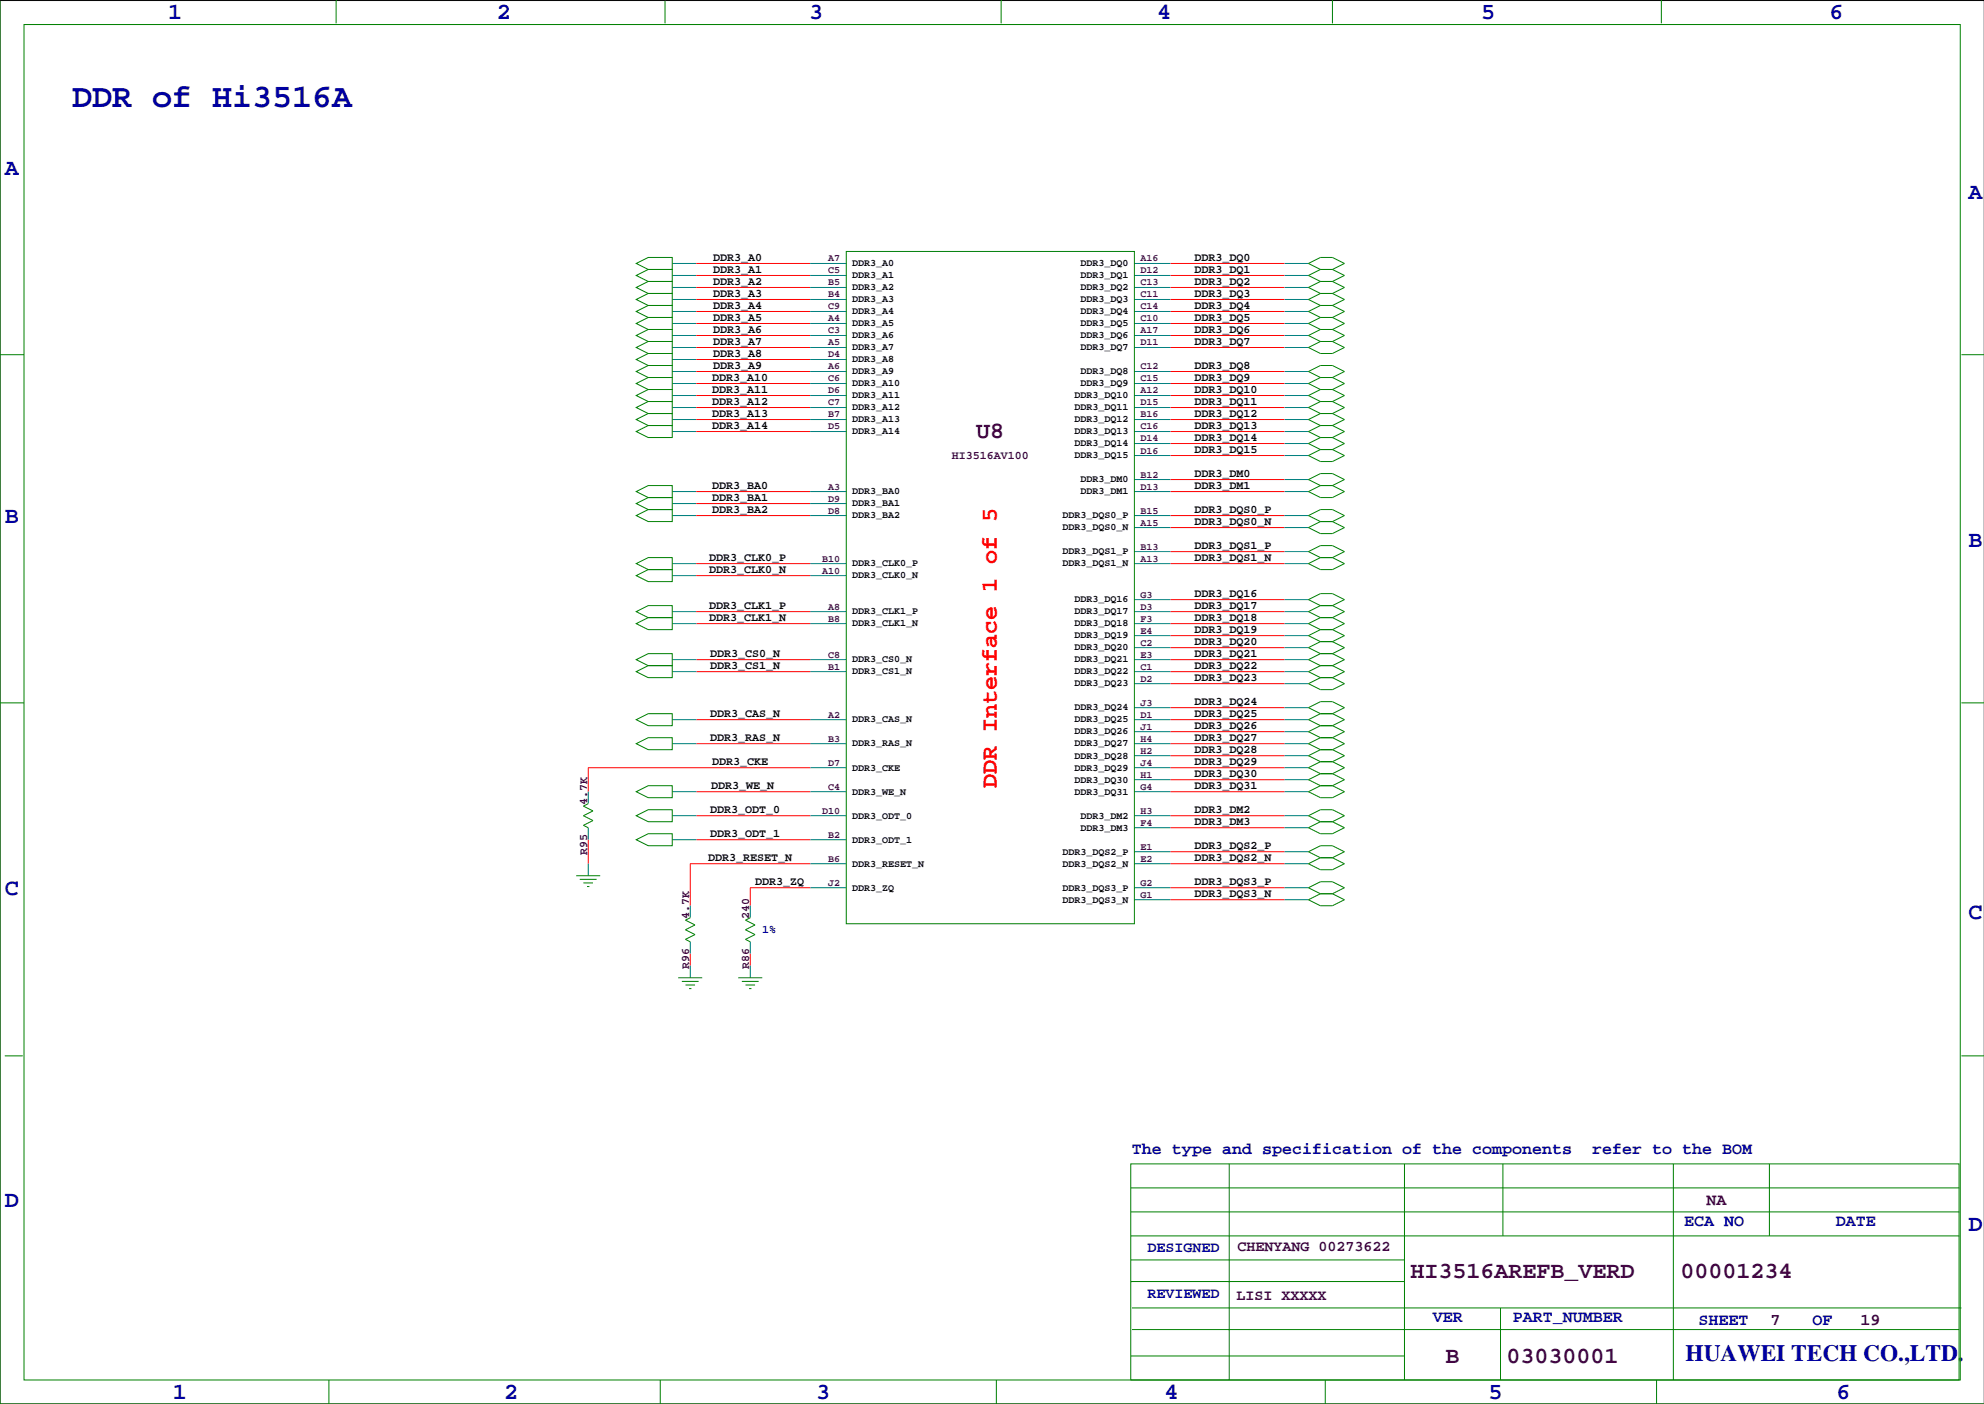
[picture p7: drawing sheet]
<svg xmlns="http://www.w3.org/2000/svg" width="420mm" height="297mm" viewBox="0 0 420 297" stroke-linecap="round" stroke-linejoin="round" font-family="sans-serif">
<path d="M419.9 .1h-419.9v296.9h419.9" fill="none" stroke="#000" stroke-width=".21"/>
<g fill="none" stroke="#f00" stroke-width=".21">
<path d="M147.3 58.3h24.1M147.3 55.7h24.1M247.6 58.3h24.2M247.6 55.7h24.2M147.3 78.6h24.1M147.3 76.1h24.1M147.3 73.5h24.1M147.3 71h24.1M147.3 68.4h24.1M147.3 65.9h24.1M147.3 63.4h24.1M147.3 60.8h24.1"/>
<path d="M247.6 78.6h24.2M247.6 73.5h24.2M247.6 71h24.2M247.6 68.4h24.2M247.6 65.9h24.2M247.6 63.4h24.2M247.6 60.8h24.2M147.3 91.3h24.1M147.3 88.8h24.1M147.3 86.2h24.1M147.3 83.7h24.1M147.3 81.1h24.1"/>
<path d="M247.6 91.3h24.2M247.6 88.8h24.2M247.6 86.2h24.2M247.6 83.7h24.2M247.6 81.1h24.2M247.6 96.4h24.2M247.6 93.8h24.2M147.3 109.1h24.1M147.3 106.5h24.1M147.3 104h24.1M147.3 119.2h24.1M247.6 109.1h24.2"/>
<path d="M247.6 104h24.2M247.6 111.6h24.2M247.6 116.7h24.2M247.6 119.2h24.2M247.6 101.5h24.2M147.3 139.6h24.1M147.3 131.9h24.1M147.3 129.4h24.1M147.3 121.8h24.1M247.6 139.6h24.2M247.6 137h24.2M247.6 134.5h24.2"/>
<path d="M247.6 131.9h24.2M247.6 129.4h24.2M247.6 126.9h24.2M147.3 157.3h24.1M147.3 142.1h24.1M147.3 152.3h24.1M247.6 157.3h24.2M247.6 142.1h24.2M247.6 152.3h24.2M247.6 159.9h24.2M247.6 154.8h24.2M247.6 149.7h24.2"/>
<path d="M247.6 144.6h24.2M124.5 177.7v5M147.3 167.5h24.1M147.3 177.7h24.1M147.3 172.6h24.1M171.4 162.4h-46.9v5.1M247.6 162.4h24.2M247.6 167.5h24.2M247.6 172.6h24.2M247.6 165h24.2M247.6 175.1h24.2M171.4 182.7h-25.4v8.9"/>
<path d="M171.4 187.8h-12.7v3.8M247.6 182.7h24.2M247.6 187.8h24.2M247.6 190.4h24.2M247.6 180.2h24.2M146 201.8v2.5M158.7 201.8v2.5"/>
</g>
<g fill="none" stroke="#008080" stroke-width=".21">
<path d="M142.2 58.3h5.1M142.2 55.7h5.1M171.4 58.3h7.7M171.4 55.7h7.7M240 58.3h7.6M240 55.7h7.6M271.8 58.3h5.1M271.8 55.7h5.1M142.2 78.6h5.1M142.2 73.5h5.1M142.2 71h5.1M142.2 68.4h5.1"/>
<path d="M142.2 65.9h5.1M142.2 63.4h5.1M142.2 60.8h5.1M142.2 76.1h5.1M171.4 78.6h7.7M171.4 73.5h7.7M171.4 71h7.7M171.4 68.4h7.7M171.4 65.9h7.7M171.4 63.4h7.7M171.4 60.8h7.7M171.4 76.1h7.7"/>
<path d="M240 78.6h7.6M240 73.5h7.6M240 71h7.6M240 68.4h7.6M240 65.9h7.6M240 63.4h7.6M240 60.8h7.6M271.8 78.6h5.1M271.8 73.5h5.1M271.8 71h5.1M271.8 68.4h5.1M271.8 65.9h5.1"/>
<path d="M271.8 63.4h5.1M271.8 60.8h5.1M142.2 91.3h5.1M142.2 88.8h5.1M142.2 86.2h5.1M142.2 83.7h5.1M142.2 81.1h5.1M171.4 91.3h7.7M171.4 88.8h7.7M171.4 86.2h7.7M171.4 83.7h7.7M171.4 81.1h7.7"/>
<path d="M240 96.4h7.6M240 93.8h7.6M240 91.3h7.6M240 88.8h7.6M240 86.2h7.6M240 83.7h7.6M240 81.1h7.6M271.8 96.4h5.1M271.8 93.8h5.1M271.8 91.3h5.1M271.8 88.8h5.1M271.8 86.2h5.1"/>
<path d="M271.8 83.7h5.1M271.8 81.1h5.1M142.2 119.2h5.1M142.2 109.1h5.1M142.2 104h5.1M142.2 106.5h5.1M171.4 119.2h7.7M171.4 109.1h7.7M171.4 104h7.7M171.4 106.5h7.7M240 116.7h7.6M240 119.2h7.6"/>
<path d="M240 109.1h7.6M240 111.6h7.6M240 101.5h7.6M240 104h7.6M271.8 116.7h5.1M271.8 119.2h5.1M271.8 109.1h5.1M271.8 111.6h5.1M271.8 101.5h5.1M271.8 104h5.1M142.2 139.6h5.1M142.2 131.9h5.1"/>
<path d="M142.2 129.4h5.1M142.2 121.8h5.1M171.4 139.6h7.7M171.4 131.9h7.7M171.4 129.4h7.7M171.4 121.8h7.7M240 139.6h7.6M240 137h7.6M240 134.5h7.6M240 131.9h7.6M240 129.4h7.6M240 126.9h7.6"/>
<path d="M271.8 139.6h5.1M271.8 137h5.1M271.8 134.5h5.1M271.8 131.9h5.1M271.8 129.4h5.1M271.8 126.9h5.1M142.2 142.1h5.1M142.2 157.3h5.1M142.2 152.3h5.1M171.4 142.1h7.7M171.4 157.3h7.7M171.4 152.3h7.7"/>
<path d="M240 142.1h7.6M240 159.9h7.6M240 157.3h7.6M240 154.8h7.6M240 152.3h7.6M240 149.7h7.6M240 144.6h7.6M271.8 142.1h5.1M271.8 159.9h5.1M271.8 157.3h5.1M271.8 154.8h5.1M271.8 152.3h5.1"/>
<path d="M271.8 149.7h5.1M271.8 144.6h5.1M124.5 167.5v2.5M124.5 175.1v2.6M142.2 172.6h5.1M142.2 167.5h5.1M142.2 177.7h5.1M171.4 172.6h7.7M171.4 162.4h7.7M171.4 167.5h7.7M171.4 177.7h7.7M240 175.1h7.6"/>
<path d="M240 172.6h7.6M240 162.4h7.6M240 165h7.6M240 167.5h7.6M271.8 175.1h5.1M271.8 172.6h5.1M271.8 162.4h5.1M271.8 165h5.1M271.8 167.5h5.1M124.5 182.7v2.6M146 191.6v2.6M146 199.2v2.6"/>
<path d="M158.7 191.6v2.6M158.7 199.2v2.6M171.4 187.8h7.7M171.4 182.7h7.7M240 190.4h7.6M240 187.8h7.6M240 182.7h7.6M240 180.2h7.6M271.8 190.4h5.1M271.8 187.8h5.1M271.8 182.7h5.1M271.8 180.2h5.1"/>
<path d="M146 204.3v2.6M158.7 204.3v2.6"/>
</g>
<g fill="none" stroke="#008000" stroke-width=".21">
<path d="M0 -.1v297.1h419.9M71.1 0v4.9M140.7 0v4.9M211.8 0v4.9M281.9 0v4.9M351.5 0v4.9M5.1 5.2h409.7v286.8h-409.7zM134.6 58.3l2.6-1.3h5v2.5h-5zM134.6 55.7l2.6-1.2h5v2.5h-5zM179.1 53.2h60.9v142.2h-60.9zM279.4 59.5l-2.5 1.3 2.5 1.3M279.4 59.5h2.5"/>
<path d="M279.4 57l-2.5 1.3 2.5 1.2M279.4 57h2.5M279.4 57l-2.5-1.3 2.5-1.2h2.5l2.6 1.2-2.6 1.3M281.9 59.5l2.6 1.3-2.6 1.3M281.9 57l2.6 1.3-2.6 1.2M0 75h5.1M134.6 60.8l2.6-1.3h5v2.6h-5zM134.6 63.4l2.6-1.3h5v2.5h-5zM134.6 65.9l2.6-1.3h5v2.6h-5zM134.6 68.4l2.6-1.2h5v2.5h-5zM134.6 71l2.6-1.3h5v2.5h-5zM134.6 78.6l2.6-1.3h5v2.6h-5z"/>
<path d="M134.6 76.1l2.6-1.3h5v2.5h-5zM134.6 73.5l2.6-1.3h5v2.6h-5zM279.4 79.9l-2.5 1.2 2.5 1.3M279.4 79.9h2.5M279.4 79.9l-2.5-1.3 2.5-1.3h2.5l2.6 1.3-2.6 1.3M279.4 72.2l-2.5 1.3 2.5 1.3h2.5l2.6-1.3-2.6-1.3M279.4 72.2h2.5M279.4 69.7l-2.5 1.3 2.5 1.2M279.4 69.7h2.5M279.4 67.2l-2.5 1.2 2.5 1.3M279.4 67.2h2.5M279.4 64.6l-2.5 1.3 2.5 1.3"/>
<path d="M279.4 64.6h2.5M279.4 62.1l-2.5 1.3 2.5 1.2M279.4 62.1h2.5M281.9 79.9l2.6 1.2-2.6 1.3M281.9 69.7l2.6 1.3-2.6 1.2M281.9 67.2l2.6 1.2-2.6 1.3M281.9 64.6l2.6 1.3-2.6 1.3M281.9 62.1l2.6 1.3-2.6 1.2M415 75h4.9M134.6 88.8l2.6-1.3h5v2.5h-5zM134.6 86.2l2.6-1.3h5v2.6h-5zM134.6 83.7l2.6-1.3h5v2.5h-5z"/>
<path d="M134.6 81.1l2.6-1.2h5v2.5h-5zM134.6 91.3l2.6-1.3h5v2.6h-5zM279.4 95.1l-2.5 1.3 2.5 1.2h2.5l2.6-1.2-2.6-1.3M279.4 95.1h2.5M279.4 92.6l-2.5 1.2 2.5 1.3M279.4 92.6h2.5M279.4 90l-2.5 1.3 2.5 1.3M279.4 90h2.5M279.4 87.5l-2.5 1.3 2.5 1.2M279.4 87.5h2.5M279.4 84.9l-2.5 1.3 2.5 1.3M279.4 84.9h2.5"/>
<path d="M279.4 82.4l-2.5 1.3 2.5 1.2M279.4 82.4h2.5M281.9 92.6l2.6 1.2-2.6 1.3M281.9 90l2.6 1.3-2.6 1.3M281.9 87.5l2.6 1.3-2.6 1.2M281.9 84.9l2.6 1.3-2.6 1.3M281.9 82.4l2.6 1.3-2.6 1.2M134.6 109.1l2.6-1.3h5v2.5h-5zM134.6 106.5l2.6-1.2h5v2.5h-5zM134.6 104l2.6-1.3h5v2.6h-5zM134.6 119.2l2.6-1.2h5v2.5h-5zM279.4 118l-2.5-1.3 2.5-1.3h2.5l2.6 1.3-2.6 1.3"/>
<path d="M279.4 118h2.5M279.4 118l-2.5 1.2 2.5 1.3h2.5l2.6-1.3-2.6-1.2M279.4 110.3l-2.5-1.2 2.5-1.3h2.5l2.6 1.3-2.6 1.2M279.4 110.3h2.5M279.4 110.3l-2.5 1.3 2.5 1.3h2.5l2.6-1.3-2.6-1.3M279.4 102.7l-2.5-1.2 2.5-1.3h2.5l2.6 1.3-2.6 1.2M279.4 102.7h2.5M279.4 102.7l-2.5 1.3 2.5 1.3h2.5l2.6-1.3-2.6-1.3M134.6 139.6l2.6-1.3h5v2.5h-5zM134.6 129.4l2.6-1.3h5v2.6h-5zM134.6 121.8l2.6-1.3h5v2.5h-5zM134.6 131.9l2.6-1.2h5v2.5h-5z"/>
<path d="M279.4 138.3l-2.5 1.3 2.5 1.2M279.4 138.3h2.5M279.4 135.7l-2.5 1.3 2.5 1.3M279.4 135.7h2.5M279.4 133.2l-2.5 1.3 2.5 1.2M279.4 133.2h2.5M279.4 130.7l-2.5 1.2 2.5 1.3M279.4 130.7h2.5M279.4 128.1l-2.5 1.3 2.5 1.3M279.4 128.1h2.5M279.4 128.1l-2.5-1.2 2.5-1.3h2.5l2.6 1.3-2.6 1.2M281.9 138.3l2.6 1.3-2.6 1.2"/>
<path d="M281.9 135.7l2.6 1.3-2.6 1.3M281.9 133.2l2.6 1.3-2.6 1.2M281.9 130.7l2.6 1.2-2.6 1.3M281.9 128.1l2.6 1.3-2.6 1.3M0 148.7h5.1M134.6 142.1l2.6-1.3h5v2.6h-5zM134.6 152.3l2.6-1.3h5v2.5h-5zM134.6 157.3l2.6-1.2h5v2.5h-5zM279.4 158.6l-2.5 1.3 2.5 1.2M279.4 158.6h2.5M279.4 156.1l-2.5 1.2 2.5 1.3M279.4 156.1h2.5"/>
<path d="M279.4 153.5l-2.5 1.3 2.5 1.3M279.4 153.5h2.5M279.4 151l-2.5 1.3 2.5 1.2M279.4 151h2.5M279.4 151l-2.5-1.3 2.5-1.3h2.5l2.6 1.3-2.6 1.3M279.4 140.8h2.5M279.4 140.8l-2.5 1.3 2.5 1.3M279.4 143.4h2.5M279.4 143.4l-2.5 1.2 2.5 1.3h2.5l2.6-1.3-2.6-1.2M281.9 158.6l2.6 1.3-2.6 1.2M281.9 156.1l2.6 1.2-2.6 1.3M281.9 153.5l2.6 1.3-2.6 1.3"/>
<path d="M281.9 151l2.6 1.3-2.6 1.2M281.9 140.8l2.6 1.3-2.6 1.3M415 148.7h4.9M124.5 170l-1.1 .5 2.1 1.1-2.1 1 2.1 1-2.1 1 1.1 .5M134.6 167.5l2.6-1.3h5v2.6h-5zM134.6 172.6l2.6-1.3h5v2.5h-5zM134.6 177.7l2.6-1.3h5v2.5h-5zM279.4 173.8l-2.5 1.3 2.5 1.3h2.5l2.6-1.3-2.6-1.3M279.4 173.8h2.5M279.4 173.8l-2.5-1.2 2.5-1.3h2.5l2.6 1.3-2.6 1.2M279.4 161.1l-2.5 1.3 2.5 1.3M279.4 163.7h2.5"/>
<path d="M279.4 161.1h2.5M279.4 163.7l-2.5 1.3 2.5 1.2M279.4 166.2h2.5M279.4 166.2l-2.5 1.3 2.5 1.3h2.5l2.6-1.3-2.6-1.3M281.9 161.1l2.6 1.3-2.6 1.3M281.9 163.7l2.6 1.3-2.6 1.2M121.9 185.3h5.1M122.7 186h3.5M123.4 186.8h2.1M124.2 187.6h.5M146 194.2l-1 .5 2.1 1-2.1 1 2.1 1-2.1 1 1 .5M158.7 194.2l-1 .5 2.1 1-2.1 1 2.1 1-2.1 1 1 .5"/>
<path d="M279.4 189.1l-2.5 1.3 2.5 1.2h2.5l2.6-1.2-2.6-1.3M279.4 189.1h2.5M279.4 189.1l-2.5-1.3 2.5-1.3h2.5l2.6 1.3-2.6 1.3M279.4 181.5l-2.5 1.2 2.5 1.3h2.5l2.6-1.3-2.6-1.2M279.4 181.5h2.5M279.4 181.5l-2.5-1.3 2.5-1.3h2.5l2.6 1.3-2.6 1.3M143.5 206.9h5.1M144.3 207.6h3.5M145 208.4h2.1M145.8 209.2h.5M156.2 206.9h5.1M157 207.6h3.5"/>
<path d="M157.7 208.4h2.1M158.5 209.2h.5M1 223.4h3.8M415 223.4h4.9M239.3 246.2h175.2v45.8h-175.2zM239.3 251.3h175.2M239.3 256.4h175.2M260.1 246.2v45.8M297.2 246.2v45.8M318 246.2v15.3M354.1 246.2v45.8M374.4 246.2v15.3"/>
<path d="M239.3 266.6h57.9M239.3 261.5h175.2M239.3 271.1h57.9M239.5 276.7h175.5M317.5 276.7v15.3M69.6 292v5M139.7 292v5M210.8 292v5M239.3 286.9h57.9M239.5 281.3h175M280.4 292v5M350.5 292v5"/>
<path d="M383.5 287.4h.1"/>
</g>
<text font-size="7.1" fill="#0000a0" x="15.2" y="22.5">DDR of Hi3516A</text>
<g font-size="4.9" fill="#0000a0">
<text x="35.6" y="3.9">1</text>
<text x="105.2" y="3.9">2</text>
<text x="171.2" y="3.9">3</text>
<text x="244.9" y="3.9">4</text>
<text x="313.4" y="3.9">5</text>
<text x="387.1" y="3.9">6</text>
<text x="1" y="36.9">A</text>
<text x="416.6" y="42">A</text>
<text x="1" y="110.6">B</text>
<text x="416.6" y="115.7">B</text>
<text x="1" y="189.3">C</text>
<text x="416.6" y="194.4">C</text>
<text x="1" y="255.4">D</text>
<text x="416.6" y="260.5">D</text>
<text x="356.6" y="288">HUAWEI TECH CO.,LTD.</text>
<text x="36.6" y="296">1</text>
<text x="106.7" y="296">2</text>
<text x="172.7" y="296">3</text>
<text x="246.4" y="296">4</text>
<text x="315" y="296">5</text>
<text x="388.6" y="296">6</text>
</g>
<g font-size="4.9" fill="#400040">
<text x="206.6" y="92.7">U8</text>
<text x="298.5" y="270.5">HI3516AREFB_VERD</text>
<text x="355.6" y="270.5">00001234</text>
<text x="305.9" y="288.3">B</text>
<text x="318.8" y="288.3">03030001</text>
</g>
<text font-size="4.9" fill="#f00" x="210.9" y="166.7" transform="rotate(-90 210.9 166.7)">DDR Interface 1 of 5</text>
<g font-size="3.5" fill="#0000a0">
<text x="239.5" y="244.2">The type and specification of the components</text>
<text x="336.9" y="244.2">refer to the BOM</text>
<text x="356.4" y="259.4">ECA NO</text>
<text x="388.5" y="259.4">DATE</text>
<text x="303.1" y="279.7">VER</text>
<text x="320.1" y="279.7">PART_NUMBER</text>
<text x="359.4" y="280.3">SHEET</text>
<text x="383.5" y="280.3">OF</text>
</g>
<g font-size="3.5" fill="#400040">
<text x="361.1" y="254.9">NA</text>
<text x="374.6" y="280.3">7</text>
<text x="393.7" y="280.3">19</text>
</g>
<g font-size="3.2" fill="#0000a0">
<text x="242.8" y="264.9">DESIGNED</text>
<text x="242.8" y="274.5">REVIEWED</text>
</g>
<g font-size="3.2" fill="#400040">
<text x="261.9" y="264.7">CHENYANG 00273622</text>
<text x="261.6" y="275.1">LISI XXXXX</text>
</g>
<g font-size="2.5">
<text x="150.9" y="55.2">DDR3_A0</text>
<text x="150.9" y="57.8">DDR3_A1</text>
<text x="252.7" y="55.2">DDR3_DQ0</text>
<text x="252.7" y="57.8">DDR3_DQ1</text>
<text x="150.9" y="60.3">DDR3_A2</text>
<text x="150.9" y="62.9">DDR3_A3</text>
<text x="150.9" y="65.4">DDR3_A4</text>
<text x="252.7" y="60.3">DDR3_DQ2</text>
<text x="252.7" y="62.9">DDR3_DQ3</text>
<text x="252.7" y="65.4">DDR3_DQ4</text>
<text x="150.9" y="67.9">DDR3_A5</text>
<text x="150.9" y="70.5">DDR3_A6</text>
<text x="252.7" y="67.9">DDR3_DQ5</text>
<text x="252.7" y="70.5">DDR3_DQ6</text>
<text x="150.9" y="73">DDR3_A7</text>
<text x="150.9" y="75.6">DDR3_A8</text>
<text x="252.7" y="73">DDR3_DQ7</text>
<text x="150.7" y="80.6">DDR3_A10</text>
<text x="150.7" y="83.2">DDR3_A11</text>
<text x="150.9" y="78.1">DDR3_A9</text>
<text x="252.7" y="78.1">DDR3_DQ8</text>
<text x="252.7" y="80.6">DDR3_DQ9</text>
<text x="252.7" y="83.2">DDR3_DQ10</text>
<text x="150.7" y="85.7">DDR3_A12</text>
<text x="150.7" y="88.3">DDR3_A13</text>
<text x="252.7" y="85.7">DDR3_DQ11</text>
<text x="252.7" y="88.3">DDR3_DQ12</text>
<text x="150.7" y="90.8">DDR3_A14</text>
<text x="252.7" y="90.8">DDR3_DQ13</text>
<text x="252.7" y="93.3">DDR3_DQ14</text>
<text x="252.7" y="95.9">DDR3_DQ15</text>
<text x="252.7" y="101">DDR3_DM0</text>
<text x="150.7" y="103.5">DDR3_BA0</text>
<text x="150.7" y="106">DDR3_BA1</text>
<text x="252.7" y="103.5">DDR3_DM1</text>
<text x="150.7" y="108.6">DDR3_BA2</text>
<text x="252.7" y="111.1">DDR3_DQS0_N</text>
<text x="252.7" y="108.6">DDR3_DQS0_P</text>
<text x="150.1" y="118.7">DDR3_CLK0_P</text>
<text x="252.7" y="118.7">DDR3_DQS1_N</text>
<text x="252.7" y="116.2">DDR3_DQS1_P</text>
<text x="150.1" y="121.3">DDR3_CLK0_N</text>
<text x="150.1" y="131.4">DDR3_CLK1_N</text>
<text x="150.1" y="128.9">DDR3_CLK1_P</text>
<text x="252.7" y="126.4">DDR3_DQ16</text>
<text x="252.7" y="128.9">DDR3_DQ17</text>
<text x="252.7" y="131.4">DDR3_DQ18</text>
<text x="252.7" y="134">DDR3_DQ19</text>
<text x="252.7" y="136.5">DDR3_DQ20</text>
<text x="150.3" y="139.1">DDR3_CS0_N</text>
<text x="150.3" y="141.6">DDR3_CS1_N</text>
<text x="252.7" y="139.1">DDR3_DQ21</text>
<text x="252.7" y="141.6">DDR3_DQ22</text>
<text x="252.7" y="144.1">DDR3_DQ23</text>
<text x="252.7" y="149.2">DDR3_DQ24</text>
<text x="150.3" y="151.8">DDR3_CAS_N</text>
<text x="252.7" y="151.8">DDR3_DQ25</text>
<text x="252.7" y="154.3">DDR3_DQ26</text>
<text x="150.3" y="156.8">DDR3_RAS_N</text>
<text x="150.7" y="161.9">DDR3_CKE</text>
<text x="252.7" y="156.8">DDR3_DQ27</text>
<text x="252.7" y="159.4">DDR3_DQ28</text>
<text x="252.7" y="161.9">DDR3_DQ29</text>
<text x="150.5" y="167">DDR3_WE_N</text>
<text x="252.7" y="164.5">DDR3_DQ30</text>
<text x="252.7" y="167">DDR3_DQ31</text>
<text x="150.3" y="172.1">DDR3_ODT_0</text>
<text x="252.7" y="172.1">DDR3_DM2</text>
<text x="150.3" y="177.2">DDR3_ODT_1</text>
<text x="252.7" y="174.6">DDR3_DM3</text>
<text x="252.7" y="179.7">DDR3_DQS2_P</text>
<text x="149.9" y="182.2">DDR3_RESET_N</text>
<text x="252.7" y="182.2">DDR3_DQS2_N</text>
<text x="159.8" y="187.3">DDR3_ZQ</text>
<text x="252.7" y="189.9">DDR3_DQS3_N</text>
<text x="252.7" y="187.3">DDR3_DQS3_P</text>
</g>
<g font-size="2.5" fill="#400040">
<text x="201.4" y="97.1">HI3516AV100</text>
<text x="124.2" y="170.3" transform="rotate(-90 124.2 170.3)">4.7K</text>
<text x="124.2" y="180.8" transform="rotate(-90 124.2 180.8)">R95</text>
<text x="145.8" y="194.4" transform="rotate(-90 145.8 194.4)">4.7K</text>
<text x="158.5" y="194.4" transform="rotate(-90 158.5 194.4)">240</text>
<text x="145.8" y="205" transform="rotate(-90 145.8 205)">R96</text>
<text x="158.5" y="205" transform="rotate(-90 158.5 205)">R86</text>
</g>
<text font-size="2.5" fill="#0000a0" x="161.3" y="197.5">1%</text>
<g font-size="2.1" fill="#400040">
<text x="175.3" y="55.3">A7</text>
<text x="175.3" y="57.8">C5</text>
<text x="241.3" y="55.3">A16</text>
<text x="241.3" y="57.8">D12</text>
<text x="175.3" y="60.4">B5</text>
<text x="175.3" y="62.9">B4</text>
<text x="175.3" y="65.5">C9</text>
<text x="241.3" y="60.4">C13</text>
<text x="241.3" y="62.9">C11</text>
<text x="241.3" y="65.5">C14</text>
<text x="175.3" y="68">A4</text>
<text x="175.3" y="70.5">C3</text>
<text x="241.3" y="68">C10</text>
<text x="241.3" y="70.5">A17</text>
<text x="175.3" y="73.1">A5</text>
<text x="175.3" y="75.6">D4</text>
<text x="241.3" y="73.1">D11</text>
<text x="175.3" y="80.7">C6</text>
<text x="175.3" y="83.2">D6</text>
<text x="175.3" y="78.2">A6</text>
<text x="241.3" y="83.2">A12</text>
<text x="241.3" y="78.2">C12</text>
<text x="241.3" y="80.7">C15</text>
<text x="175.3" y="85.8">C7</text>
<text x="175.3" y="88.3">B7</text>
<text x="241.3" y="85.8">D15</text>
<text x="241.3" y="88.3">B16</text>
<text x="175.3" y="90.9">D5</text>
<text x="241.3" y="90.9">C16</text>
<text x="241.3" y="93.4">D14</text>
<text x="241.3" y="95.9">D16</text>
<text x="241.3" y="101">B12</text>
<text x="175.3" y="103.6">A3</text>
<text x="175.3" y="106.1">D9</text>
<text x="241.3" y="103.6">D13</text>
<text x="175.3" y="108.6">D8</text>
<text x="241.3" y="111.2">A15</text>
<text x="241.3" y="108.6">B15</text>
<text x="174" y="118.8">B10</text>
<text x="241.3" y="118.8">A13</text>
<text x="241.3" y="116.3">B13</text>
<text x="174" y="121.3">A10</text>
<text x="175.3" y="131.5">B8</text>
<text x="175.3" y="129">A8</text>
<text x="241.3" y="126.4">G3</text>
<text x="241.3" y="129">D3</text>
<text x="241.3" y="131.5">F3</text>
<text x="241.3" y="134">E4</text>
<text x="241.3" y="136.6">C2</text>
<text x="175.3" y="139.1">C8</text>
<text x="175.3" y="141.7">B1</text>
<text x="241.3" y="139.1">E3</text>
<text x="241.3" y="141.7">C1</text>
<text x="241.3" y="144.2">D2</text>
<text x="241.3" y="149.3">J3</text>
<text x="175.3" y="151.8">A2</text>
<text x="241.3" y="151.8">D1</text>
<text x="241.3" y="154.4">J1</text>
<text x="175.3" y="162">D7</text>
<text x="175.3" y="156.9">B3</text>
<text x="241.3" y="156.9">H4</text>
<text x="241.3" y="159.4">H2</text>
<text x="241.3" y="162">J4</text>
<text x="175.3" y="167.1">C4</text>
<text x="241.3" y="164.5">H1</text>
<text x="241.3" y="167.1">G4</text>
<text x="174" y="172.1">D10</text>
<text x="241.3" y="172.1">H3</text>
<text x="175.3" y="177.2">B2</text>
<text x="241.3" y="174.7">F4</text>
<text x="241.3" y="179.8">E1</text>
<text x="175.3" y="182.3">B6</text>
<text x="241.3" y="182.3">E2</text>
<text x="175.3" y="187.4">J2</text>
<text x="241.3" y="189.9">G1</text>
<text x="241.3" y="187.4">G2</text>
</g>
<g font-size="2.1">
<text x="180.3" y="56.3">DDR3_A0</text>
<text x="180.3" y="58.9">DDR3_A1</text>
<text x="228.6" y="56.3">DDR3_DQ0</text>
<text x="228.6" y="58.9">DDR3_DQ1</text>
<text x="180.3" y="61.4">DDR3_A2</text>
<text x="180.3" y="64">DDR3_A3</text>
<text x="228.6" y="61.4">DDR3_DQ2</text>
<text x="228.6" y="64">DDR3_DQ3</text>
<text x="180.3" y="66.5">DDR3_A4</text>
<text x="180.3" y="69">DDR3_A5</text>
<text x="180.3" y="71.6">DDR3_A6</text>
<text x="228.6" y="66.5">DDR3_DQ4</text>
<text x="228.6" y="69">DDR3_DQ5</text>
<text x="228.6" y="71.6">DDR3_DQ6</text>
<text x="180.3" y="74.1">DDR3_A7</text>
<text x="180.3" y="76.7">DDR3_A8</text>
<text x="228.6" y="74.1">DDR3_DQ7</text>
<text x="180.3" y="81.7">DDR3_A10</text>
<text x="180.3" y="79.2">DDR3_A9</text>
<text x="228.6" y="79.2">DDR3_DQ8</text>
<text x="228.6" y="81.7">DDR3_DQ9</text>
<text x="180.3" y="84.3">DDR3_A11</text>
<text x="180.3" y="86.8">DDR3_A12</text>
<text x="180.3" y="89.4">DDR3_A13</text>
<text x="227.3" y="84.3">DDR3_DQ10</text>
<text x="227.3" y="86.8">DDR3_DQ11</text>
<text x="227.3" y="89.4">DDR3_DQ12</text>
<text x="180.3" y="91.9">DDR3_A14</text>
<text x="227.3" y="91.9">DDR3_DQ13</text>
<text x="227.3" y="94.4">DDR3_DQ14</text>
<text x="227.3" y="97">DDR3_DQ15</text>
<text x="180.3" y="104.6">DDR3_BA0</text>
<text x="180.3" y="107.1">DDR3_BA1</text>
<text x="228.6" y="102.1">DDR3_DM0</text>
<text x="228.6" y="104.6">DDR3_DM1</text>
<text x="180.3" y="109.7">DDR3_BA2</text>
<text x="224.8" y="112.2">DDR3_DQS0_N</text>
<text x="224.8" y="109.7">DDR3_DQS0_P</text>
<text x="180.3" y="119.8">DDR3_CLK0_P</text>
<text x="224.8" y="119.8">DDR3_DQS1_N</text>
<text x="224.8" y="117.3">DDR3_DQS1_P</text>
<text x="180.3" y="122.4">DDR3_CLK0_N</text>
<text x="180.3" y="130">DDR3_CLK1_P</text>
<text x="227.3" y="127.5">DDR3_DQ16</text>
<text x="227.3" y="130">DDR3_DQ17</text>
<text x="180.3" y="132.5">DDR3_CLK1_N</text>
<text x="227.3" y="132.5">DDR3_DQ18</text>
<text x="227.3" y="135.1">DDR3_DQ19</text>
<text x="227.3" y="137.6">DDR3_DQ20</text>
<text x="180.3" y="140.2">DDR3_CS0_N</text>
<text x="180.3" y="142.7">DDR3_CS1_N</text>
<text x="227.3" y="140.2">DDR3_DQ21</text>
<text x="227.3" y="142.7">DDR3_DQ22</text>
<text x="227.3" y="145.2">DDR3_DQ23</text>
<text x="180.3" y="152.9">DDR3_CAS_N</text>
<text x="227.3" y="150.3">DDR3_DQ24</text>
<text x="227.3" y="152.9">DDR3_DQ25</text>
<text x="227.3" y="155.4">DDR3_DQ26</text>
<text x="180.3" y="157.9">DDR3_RAS_N</text>
<text x="227.3" y="157.9">DDR3_DQ27</text>
<text x="227.3" y="160.5">DDR3_DQ28</text>
<text x="180.3" y="163">DDR3_CKE</text>
<text x="227.3" y="163">DDR3_DQ29</text>
<text x="227.3" y="165.6">DDR3_DQ30</text>
<text x="180.3" y="173.2">DDR3_ODT_0</text>
<text x="180.3" y="168.1">DDR3_WE_N</text>
<text x="227.3" y="168.1">DDR3_DQ31</text>
<text x="228.6" y="173.2">DDR3_DM2</text>
<text x="180.3" y="178.3">DDR3_ODT_1</text>
<text x="228.6" y="175.7">DDR3_DM3</text>
<text x="180.3" y="183.3">DDR3_RESET_N</text>
<text x="224.8" y="183.3">DDR3_DQS2_N</text>
<text x="224.8" y="180.8">DDR3_DQS2_P</text>
<text x="180.3" y="188.4">DDR3_ZQ</text>
<text x="224.8" y="191">DDR3_DQS3_N</text>
<text x="224.8" y="188.4">DDR3_DQS3_P</text>
</g>
</svg>
